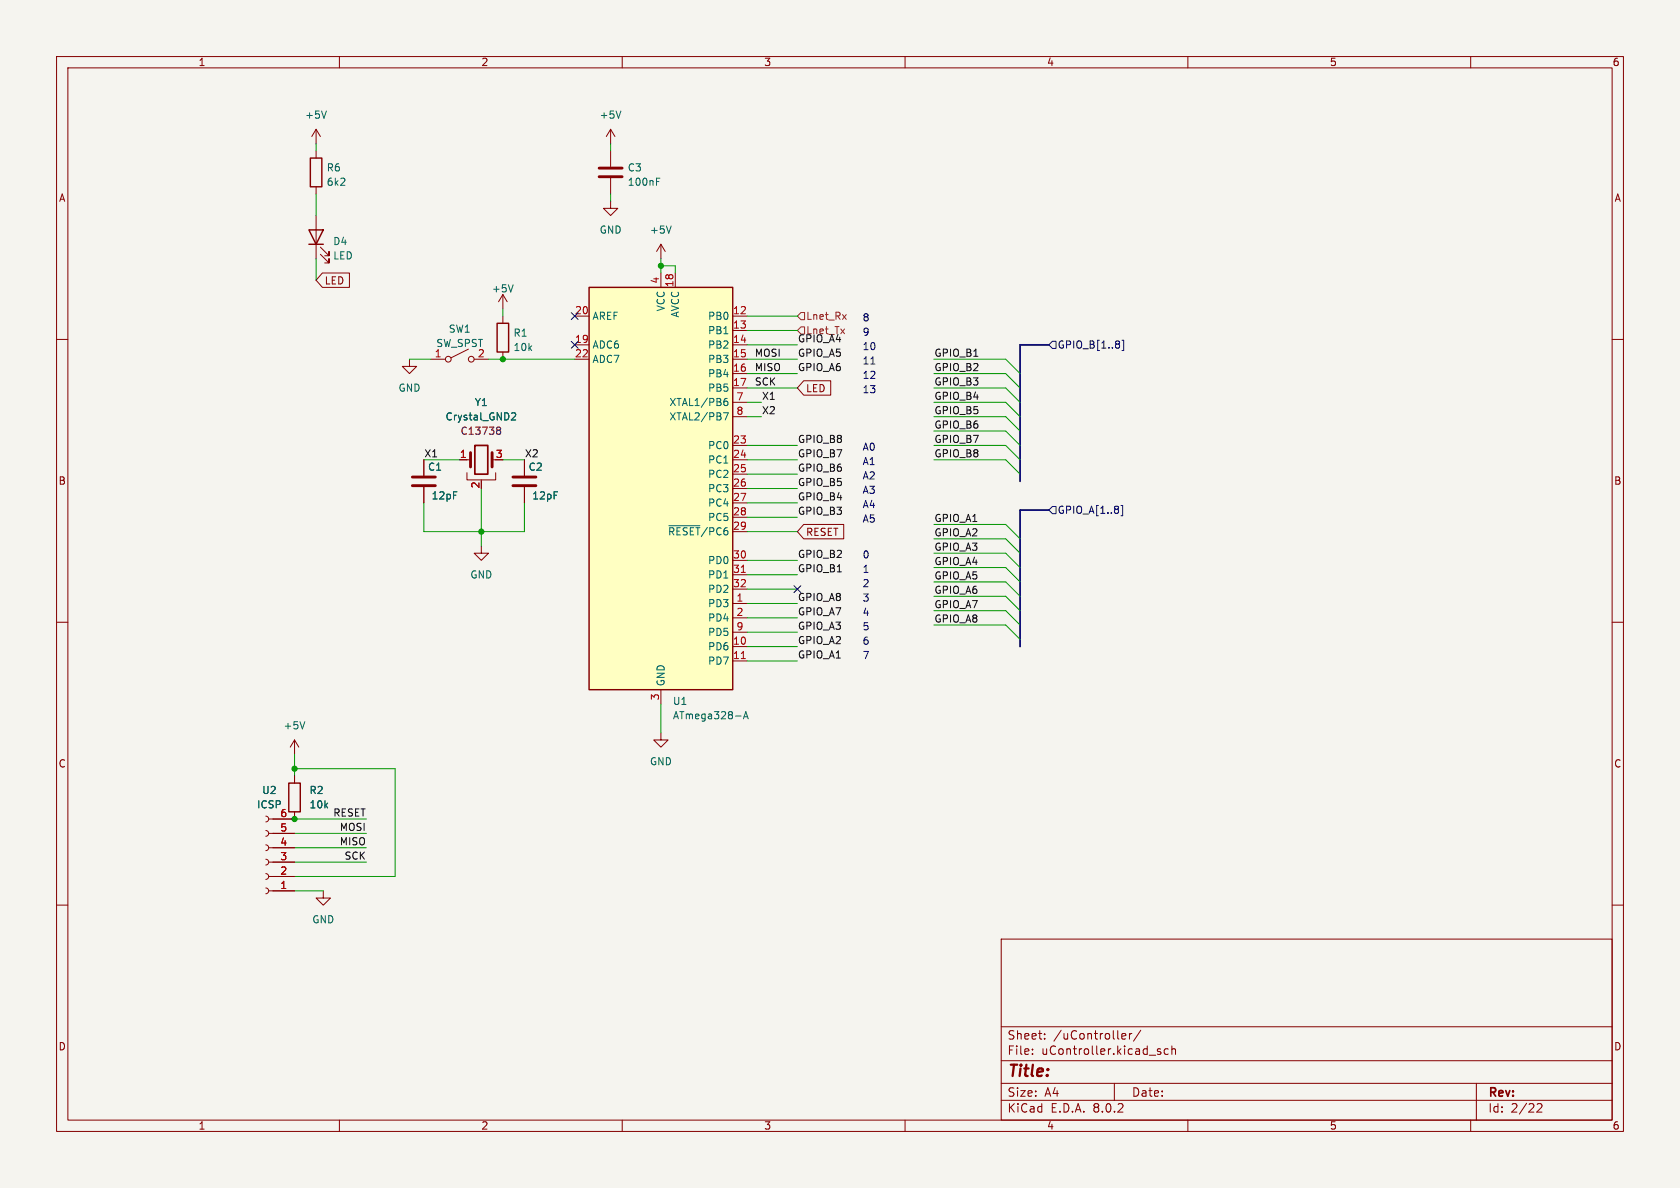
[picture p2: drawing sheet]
<svg xmlns="http://www.w3.org/2000/svg" width="297mm" height="210mm" viewBox="0 0 297 210" stroke-linecap="round" stroke-linejoin="round" font-family="sans-serif">
<path d="M0 0h297v210h-297z" fill="#f5f4ef" stroke="#f5f4ef" stroke-width=".18"/>
<g fill="none" stroke="#840000" stroke-width=".18">
<path d="M10 10h277v190h-277zM12 12h273v186h-273zM60 10v2M110 10v2M160 10v2M210 10v2M260 10v2M10 60h2M285 60h2M10 110h2M285 110h2M10 160h2"/>
<path d="M285 160h2M177 166h108v32h-108zM60 198v2M110 198v2M160 198v2M177 194.5h108M177 191.5h108M177 187.5h108M177 181.5h108M182.5 186.3v.1M182.5 185.5v.1M184.7 183.6v.1"/>
<path d="M184.7 182.8v.1M197 191.5v3M198.3 183.5l.2 .2 .5-.1M198.3 182.9l.2-.2h.3l.2 .2v.2l-.7 .1M199.7 182.7v1M200.1 182.7l-.3 .1-.1 .2M201.7 182.1l-1.3 2M204.7 185.8l.5 .2v.1v.2l-.5 .1M204.7 185.5h.5M206.5 185.5l-.4-.1-.3 .3v.4l.2 .2h.5M207.2 185.5l.2-.1 .3 .1 .1 .9M207.2 184.9v1.5"/>
<path d="M210 198v2M260 198v2M261 191.5v6.5M271.7 195.2l.6-.1 .2 .1 .1 .3-.9 1.1h.9"/>
</g>
<path d="M104.1 50.8h25.4v71.1h-25.4z" fill="#ffffc2"/>
<path d="M54.9 27.9h2v5.1h-2zM54.6 40.6h2.5l-1.2 2.6zM54.6 43.2h2.5M87.9 57.2h2v5h-2zM104.1 50.8h25.4v71.1h-25.4zM51.1 138.4h2v5.1h-2z" fill="none" stroke="#840000" stroke-width=".25"/>
<g fill="none" stroke="#840000" stroke-width=".18">
<path d="M55.9 22.9l-.8 1.2M55.9 22.9v2.5M55.9 26.7v1.2M55.9 33v1.3M55.9 38.1v7.6M55.9 22.9l.7 1.2M107.9 35.6v1.2h1.3l-1.3 1.3-1.2-1.3h1.2M107.9 22.9l-.7 1.2M107.9 22.9v2.5M107.9 26.7v2.8M107.9 31.5v2.8M107.9 22.9l.8 1.2"/>
<path d="M56.6 45l1.6 1.5v-.8v.8h-.8M56.6 43.7l1.6 1.5v-.7v.7h-.8M57 48.3h4.8v2.5h-4.8l-1.1-1.3zM88.9 52.1v2.5M88.9 55.9v1.3M88.9 52.1l-.8 1.2M88.9 52.1l.8 1.2M101.6 55.9h2.5M116.8 43.2v2.5M116.8 48.3v2.5M116.8 43.2l-.7 1.3M116.8 43.2l.8 1.3"/>
<path d="M119.4 48.3v2.5M129.5 55.9h2.6M129.5 58.4h2.6M72.4 63.5v1.3h1.3l-1.3 1.2-1.3-1.2h1.3M76.2 63.5h2.5M82.8 61.7l-3 1.5M83.8 63.5h2.6M88.9 62.2v1.3M101.6 61h2.5M101.6 63.5h2.5M129.5 61h2.6M129.5 63.5h2.6"/>
<path d="M129.5 66h2.6M129.5 68.6h2.6M129.5 78.7h2.6M129.5 71.1h2.6M129.5 73.7h2.6M142.1 67.3h4.8v2.6h-4.8l-1.1-1.3zM74.9 81.3v2.8M74.9 86.1v2.8M81.3 81.3h1.9M82.5 83.6v1.2h5.1v-1.2M85.1 96.5v1.3h1.3l-1.3 1.3-1.3-1.3h1.3M85.1 84.8v.3"/>
<path d="M87 81.3h.6M92.7 81.3v2.8M92.7 86.1v2.8M129.5 81.3h2.6M129.5 83.8h2.6M129.5 86.4h2.6M129.5 88.9h2.6M129.5 91.4h2.6M129.5 94h2.6M129.5 99.1h2.6M142.1 92.7h7.1v2.6h-7.1l-1.1-1.3zM129.5 106.7h2.6"/>
<path d="M129.5 114.3h2.6M129.5 116.8h2.6M129.5 109.2h2.6M129.5 101.6h2.6M129.5 104.1h2.6M129.5 111.8h2.6M52.1 130.8l-.8 1.3M52.1 130.8v2.6M52.1 137.2v1.2M52.1 130.8l.7 1.3M116.8 129.5v1.3h1.3l-1.3 1.3-1.2-1.3h1.2M116.8 121.9v2.6"/>
<path d="M47 144.3l.3 .1 .2 .4-.2 .3-.3 .2M47 146.8l.3 .2 .2 .3-.2 .4-.3 .1M47 149.4l.3 .1 .2 .4-.2 .3-.3 .2M47 151.9l.3 .1 .2 .4-.2 .4-.3 .1M47 154.4l.3 .2 .2 .3-.2 .4-.3 .1M47 157l.3 .1 .2 .4-.2 .3-.3 .2M47.5 147.3h4.6M47.5 149.9h4.6M47.5 152.4h4.6M47.5 154.9h4.6M47.5 157.5h4.6M52.1 143.5v1.3h-4.6"/>
<path d="M57.1 157.5v1.3h1.3l-1.3 1.2-1.2-1.2h1.2"/>
<circle cx="79.2" cy="63.5" r=".51"/>
<circle cx="83.3" cy="63.5" r=".51"/>
</g>
<path d="M131.1 116.4h.7M131.1 101.2h.7" fill="none" stroke="#a90000" stroke-width=".18"/>
<g fill="none" stroke="#006464" stroke-width=".18">
<path d="M57.7 19.6l-.4 1.3M109.8 19.6l-.5 1.3M116.1 32.1h.4M116.1 31.5h.6M118.7 39.9l-.5 1.3M90.7 50.3l-.4 1.3M90.5 73h.4l.3 .3-.8 .9h.8M127.9 73h.9l-.6 1.2M128 71l.4-.1 .3 .3-.1 .4-.4 .1-.2-.1M128.6 70.4l-.4 .1-.2 .2M118.2 92.9h5.5M53.9 127.6l-.4 1.2"/>
<path d="M130 126.6h1M131.4 127.1l.5-1.3 .4 1.3M131.5 126.7h.7"/>
</g>
<path d="M83.9 78.7h2.3v5.1h-2.3z" fill="none" stroke="#840000" stroke-width=".3"/>
<path d="M105.9 29.7h4.1M105.9 31.2h4.1M72.9 84.3h4.1M72.9 85.9h4.1M83.2 80v2.6M87 80v2.6M90.7 84.3h4M90.7 85.9h4" fill="none" stroke="#840000" stroke-width=".51"/>
<path d="M88 76.1h.3M88.3 75.5l.2 .3-.2 .3M88.3 76.1l.2 .2v.2l-.1 .2-.4 .1" fill="none" stroke="#840084" stroke-width=".18"/>
<path d="M101 55.3l1.2 1.2M102.2 55.3l-1.2 1.2M101 60.4l1.2 1.2M102.2 60.4l-1.2 1.2M186.1 60.3h.6v1.3h-.6l-.7-.6zM197.9 60.4v.3M197.9 60.9v.5M198.4 60.1h.3v1.9h-.3M186.1 89.5h.6v1.3h-.6l-.7-.6zM198.2 89.4h.3v1.8h-.3M140.4 103.5l1.2 1.2M141.6 103.5l-1.2 1.2" fill="none" stroke="#000084" stroke-width=".18"/>
<path d="M141.6 57.8h.6v1.3h-.6l-.6-.7zM141.6 55.2h.6v1.3h-.6l-.6-.6z" fill="none" stroke="#725600" stroke-width=".18"/>
<path d="M154 64.4h.7" fill="none" stroke="#0000c2" stroke-width=".18"/>
<path d="M185.4 61h-5.1v24.1M185.4 90.2h-5.1v24.1" fill="none" stroke="#000084" stroke-width=".3"/>
<g fill="none" stroke="#009600" stroke-width=".18">
<path d="M55.9 25.4v1.3M55.9 34.3v3.8M107.9 25.4v1.3M107.9 34.3v1.3M55.9 45.7v3.8M88.9 54.6v1.3M116.8 45.7v2.6M116.8 47h2.6v1.3M132.1 55.9h8.9M132.1 58.4h8.9M72.4 63.5h3.8M86.4 63.5h15.2"/>
<path d="M132.1 68.6h8.9M132.1 66h8.9M132.1 78.7h8.9M132.1 63.5h8.9M132.1 73.7h2.5M132.1 71.1h2.5M132.1 61h8.9M165.1 68.6h12.7l2.5 2.5M165.1 66h12.7l2.5 2.6M165.1 78.7h12.7l2.5 2.6M165.1 63.5h12.7l2.5 2.5M165.1 73.7h12.7l2.5 2.5"/>
<path d="M165.1 71.1h12.7l2.5 2.6M165.1 76.2h12.7l2.5 2.5M74.9 88.9v5.1h17.8v-5.1M74.9 81.3h6.4M85.1 86.4v10.1M88.9 81.3h3.8M132.1 94h8.9M132.1 81.3h8.9M132.1 86.4h8.9M132.1 91.4h8.9M132.1 83.8h8.9M132.1 99.1h8.9"/>
<path d="M132.1 88.9h8.9M165.1 81.3h12.7l2.5 2.5M165.1 95.3h12.7l2.5 2.5M165.1 92.7h12.7l2.5 2.6M165.1 97.8h12.7l2.5 2.5M132.1 114.3h8.9M132.1 106.7h8.9M132.1 104.1h8.9M132.1 101.6h8.9M132.1 116.8h8.9M132.1 111.8h8.9M132.1 109.2h8.9"/>
<path d="M165.1 108h12.7l2.5 2.5M165.1 105.4h12.7l2.5 2.6M165.1 110.5h12.7l2.5 2.5M165.1 102.9h12.7l2.5 2.5M165.1 100.3h12.7l2.5 2.6M52.1 133.4v3.8M52.1 135.9h17.7v19h-17.7M116.8 124.5v5M52.1 144.8h12.7M52.1 149.9h12.7M52.1 157.5h5M52.1 152.4h12.7"/>
<path d="M52.1 147.3h12.7"/>
</g>
<g fill="#009600" stroke="#009600" stroke-width=".18">
<circle cx="52.1" cy="144.8" r=".46"/>
<circle cx="52.1" cy="135.9" r=".46"/>
<circle cx="85.1" cy="94" r=".46"/>
<circle cx="116.8" cy="47" r=".46"/>
<circle cx="88.9" cy="63.5" r=".46"/>
</g>
<text font-size="2.8" fill="#840000" x="178" y="190.9">Title:</text>
<g font-size="2.1" fill="#840000">
<text x="178" y="184">Sheet:</text>
<text x="186.2" y="184">/uController/</text>
<text x="178" y="186.7">File:</text>
<text x="184.1" y="186.7">uController.kicad_sch</text>
<text x="178" y="196.9">KiCad</text>
<text x="178" y="194.1">Size:</text>
<text x="184.7" y="194.1">A4</text>
<text x="185.7" y="196.9">E.D.A.</text>
<text x="193.3" y="196.9">8.0.2</text>
<text x="200" y="194.1">Date:</text>
<text x="263" y="194.3">Rev:</text>
<text x="263" y="196.9">Id:</text>
<text x="267.1" y="196.9">2/22</text>
</g>
<g font-size="1.8" fill="#840000">
<text x="35" y="11.9">1</text>
<text x="85" y="11.9">2</text>
<text x="135" y="11.9">3</text>
<text x="185" y="11.9">4</text>
<text x="235" y="11.9">5</text>
<text x="285" y="11.9">6</text>
<text x="10.3" y="35.9">A</text>
<text x="285.3" y="35.9">A</text>
<text x="57.3" y="50.5">LED</text>
<text x="142.4" y="69.5">LED</text>
<text x="10.3" y="85.9">B</text>
<text x="285.3" y="85.9">B</text>
<text x="142.4" y="94.9">RESET</text>
<text x="10.3" y="135.9">C</text>
<text x="285.3" y="135.9">C</text>
<text x="10.3" y="185.9">D</text>
<text x="285.3" y="185.9">D</text>
<text x="35" y="199.9">1</text>
<text x="85" y="199.9">2</text>
<text x="135" y="199.9">3</text>
<text x="185" y="199.9">4</text>
<text x="235" y="199.9">5</text>
<text x="285" y="199.9">6</text>
</g>
<g font-size="1.8" fill="#006464">
<text x="53.8" y="21.2">+5V</text>
<text x="105.9" y="21.2">+5V</text>
<text x="57.7" y="30.5">R6</text>
<text x="57.7" y="33">6k2</text>
<text x="110.9" y="30.5">C3</text>
<text x="110.9" y="33">100nF</text>
<text x="105.9" y="41.5">GND</text>
<text x="114.8" y="41.5">+5V</text>
<text x="58.8" y="43.5">D4</text>
<text x="58.8" y="46.1">LED</text>
<text x="86.9" y="51.9">+5V</text>
<text x="79.2" y="59">SW1</text>
<text x="90.7" y="59.7">R1</text>
<text x="104.6" y="56.7">AREF</text>
<text x="117.7" y="55.1" transform="rotate(-90 117.7 55.1)">VCC</text>
<text x="120.2" y="56.2" transform="rotate(-90 120.2 56.2)">AVCC</text>
<text x="125.1" y="56.7">PB0</text>
<text x="125.1" y="59.3">PB1</text>
<text x="77" y="61.5">SW_SPST</text>
<text x="90.7" y="62.3">10k</text>
<text x="104.6" y="61.8">ADC6</text>
<text x="104.6" y="64.4">ADC7</text>
<text x="125.1" y="61.8">PB2</text>
<text x="125.1" y="64.4">PB3</text>
<text x="70.4" y="69.4">GND</text>
<text x="83.8" y="72">Y1</text>
<text x="118.2" y="72">XTAL1/PB6</text>
<text x="125.1" y="66.9">PB4</text>
<text x="125.1" y="69.4">PB5</text>
<text x="118.2" y="74.5">XTAL2/PB7</text>
<text x="75.6" y="83.4">C1</text>
<text x="93.4" y="83.4">C2</text>
<text x="125.1" y="79.6">PC0</text>
<text x="125.1" y="82.1">PC1</text>
<text x="76.2" y="88.5">12pF</text>
<text x="94" y="88.5">12pF</text>
<text x="125.1" y="84.7">PC2</text>
<text x="125.1" y="87.2">PC3</text>
<text x="125.1" y="89.8">PC4</text>
<text x="118" y="94.8">~{RESET}/PC6</text>
<text x="125.1" y="92.3">PC5</text>
<text x="125.1" y="99.9">PD0</text>
<text x="83.1" y="102.5">GND</text>
<text x="125.1" y="107.5">PD3</text>
<text x="125.1" y="102.5">PD1</text>
<text x="125.1" y="105">PD2</text>
<text x="125.1" y="110.1">PD4</text>
<text x="125.1" y="112.6">PD5</text>
<text x="125.1" y="115.2">PD6</text>
<text x="125.1" y="117.7">PD7</text>
<text x="117.7" y="121.4" transform="rotate(-90 117.7 121.4)">GND</text>
<text x="118.9" y="124.8">U1</text>
<text x="50" y="129.1">+5V</text>
<text x="118.9" y="127.4">ATmega328-A</text>
<text x="114.8" y="135.5">GND</text>
<text x="45.3" y="143.1">ICSP</text>
<text x="46.3" y="140.6">U2</text>
<text x="54.6" y="140.6">R2</text>
<text x="54.6" y="143.1">10k</text>
<text x="55.1" y="163.4">GND</text>
</g>
<g font-size="1.8" fill="#a90000">
<text x="116.6" y="50.2" transform="rotate(-90 116.6 50.2)">4</text>
<text x="119.1" y="50.8" transform="rotate(-90 119.1 50.8)">18</text>
<text x="101.6" y="55.6">20</text>
<text x="129.5" y="55.6">12</text>
<text x="129.5" y="58.2">13</text>
<text x="76.8" y="63.2">1</text>
<text x="84.4" y="63.2">2</text>
<text x="101.6" y="60.7">19</text>
<text x="101.6" y="63.2">22</text>
<text x="129.5" y="60.7">14</text>
<text x="129.5" y="63.2">15</text>
<text x="129.5" y="65.8">16</text>
<text x="129.5" y="68.3">17</text>
<text x="130.1" y="70.9">7</text>
<text x="130.1" y="73.4">8</text>
<text x="81.2" y="81">1</text>
<text x="87.6" y="81">3</text>
<text x="129.5" y="78.5">23</text>
<text x="129.5" y="81">24</text>
<text x="129.5" y="83.6">25</text>
<text x="84.8" y="86.4" transform="rotate(-90 84.8 86.4)">2</text>
<text x="129.5" y="86.1">26</text>
<text x="129.5" y="88.6">27</text>
<text x="129.5" y="91.2">28</text>
<text x="129.5" y="93.7">29</text>
<text x="129.5" y="98.8">30</text>
<text x="129.5" y="101.3">31</text>
<text x="129.5" y="103.9">32</text>
<text x="130.1" y="106.4">1</text>
<text x="130.1" y="109">2</text>
<text x="130.1" y="111.5">9</text>
<text x="129.5" y="114">10</text>
<text x="129.5" y="116.6">11</text>
<text x="116.6" y="123.9" transform="rotate(-90 116.6 123.9)">3</text>
<text x="49.5" y="149.6">4</text>
<text x="49.5" y="147.1">5</text>
<text x="49.5" y="144.5">6</text>
<text x="49.5" y="154.7">2</text>
<text x="49.5" y="152.1">3</text>
<text x="49.5" y="157.2">1</text>
</g>
<g font-size="1.8" fill="#0f0f0f">
<text x="142.4" y="59.3">Lnet_Tx</text>
<text x="133.3" y="63.2">MOSI</text>
<text x="133.3" y="65.7">MISO</text>
<text x="141" y="63.2">GPIO_A5</text>
<text x="141" y="60.6">GPIO_A4</text>
<text x="141" y="65.7">GPIO_A6</text>
<text x="165.1" y="65.7">GPIO_B2</text>
<text x="165.1" y="63.2">GPIO_B1</text>
<text x="133.3" y="68.2">SCK</text>
<text x="134.6" y="70.8">X1</text>
<text x="165.1" y="70.8">GPIO_B4</text>
<text x="165.1" y="68.2">GPIO_B3</text>
<text x="134.6" y="73.3">X2</text>
<text x="165.1" y="73.3">GPIO_B5</text>
<text x="165.1" y="75.9">GPIO_B6</text>
<text x="74.9" y="80.9">X1</text>
<text x="92.7" y="80.9">X2</text>
<text x="141" y="78.4">GPIO_B8</text>
<text x="141" y="80.9">GPIO_B7</text>
<text x="141" y="83.5">GPIO_B6</text>
<text x="165.1" y="78.4">GPIO_B7</text>
<text x="165.1" y="80.9">GPIO_B8</text>
<text x="141" y="88.6">GPIO_B4</text>
<text x="141" y="86">GPIO_B5</text>
<text x="141" y="91.1">GPIO_B3</text>
<text x="165.1" y="92.4">GPIO_A1</text>
<text x="165.1" y="94.9">GPIO_A2</text>
<text x="141" y="101.3">GPIO_B1</text>
<text x="141" y="98.7">GPIO_B2</text>
<text x="165.1" y="100">GPIO_A4</text>
<text x="165.1" y="97.4">GPIO_A3</text>
<text x="141" y="106.3">GPIO_A8</text>
<text x="165.1" y="102.5">GPIO_A5</text>
<text x="165.1" y="107.6">GPIO_A7</text>
<text x="165.1" y="105.1">GPIO_A6</text>
<text x="141" y="114">GPIO_A2</text>
<text x="141" y="111.4">GPIO_A3</text>
<text x="141" y="108.9">GPIO_A7</text>
<text x="165.1" y="110.1">GPIO_A8</text>
<text x="141" y="116.5">GPIO_A1</text>
<text x="58.8" y="144.4">RESET</text>
<text x="60" y="147">MOSI</text>
<text x="60" y="149.5">MISO</text>
<text x="60.8" y="152.1">SCK</text>
</g>
<text font-size="1.8" fill="#725600" x="142.4" y="56.7">Lnet_Rx</text>
<g font-size="1.8" fill="#0000c2">
<text x="152.4" y="59.4">9</text>
<text x="152.4" y="56.9">8</text>
<text x="152.4" y="64.5">11</text>
<text x="152.4" y="62">10</text>
<text x="152.4" y="69.6">13</text>
<text x="152.4" y="67.1">12</text>
<text x="152.4" y="82.3">A1</text>
<text x="152.4" y="79.8">A0</text>
<text x="152.4" y="87.4">A3</text>
<text x="152.4" y="89.9">A4</text>
<text x="152.4" y="84.8">A2</text>
<text x="152.4" y="92.5">A5</text>
<text x="152.4" y="101.4">1</text>
<text x="152.4" y="98.8">0</text>
<text x="152.4" y="103.9">2</text>
<text x="152.4" y="106.4">3</text>
<text x="152.4" y="111.5">5</text>
<text x="152.4" y="109">4</text>
<text x="152.4" y="114.1">6</text>
<text x="152.4" y="116.6">7</text>
</g>
<g font-size="1.8" fill="#000084">
<text x="186.9" y="61.8">GPIO_B[1..8]</text>
<text x="186.9" y="91">GPIO_A[1..8]</text>
</g>
<g font-size="1.8" fill="#840084">
<text x="78.7" y="74.5">Crystal_GND2</text>
<text x="81.3" y="77.1">C13738</text>
</g>
</svg>
